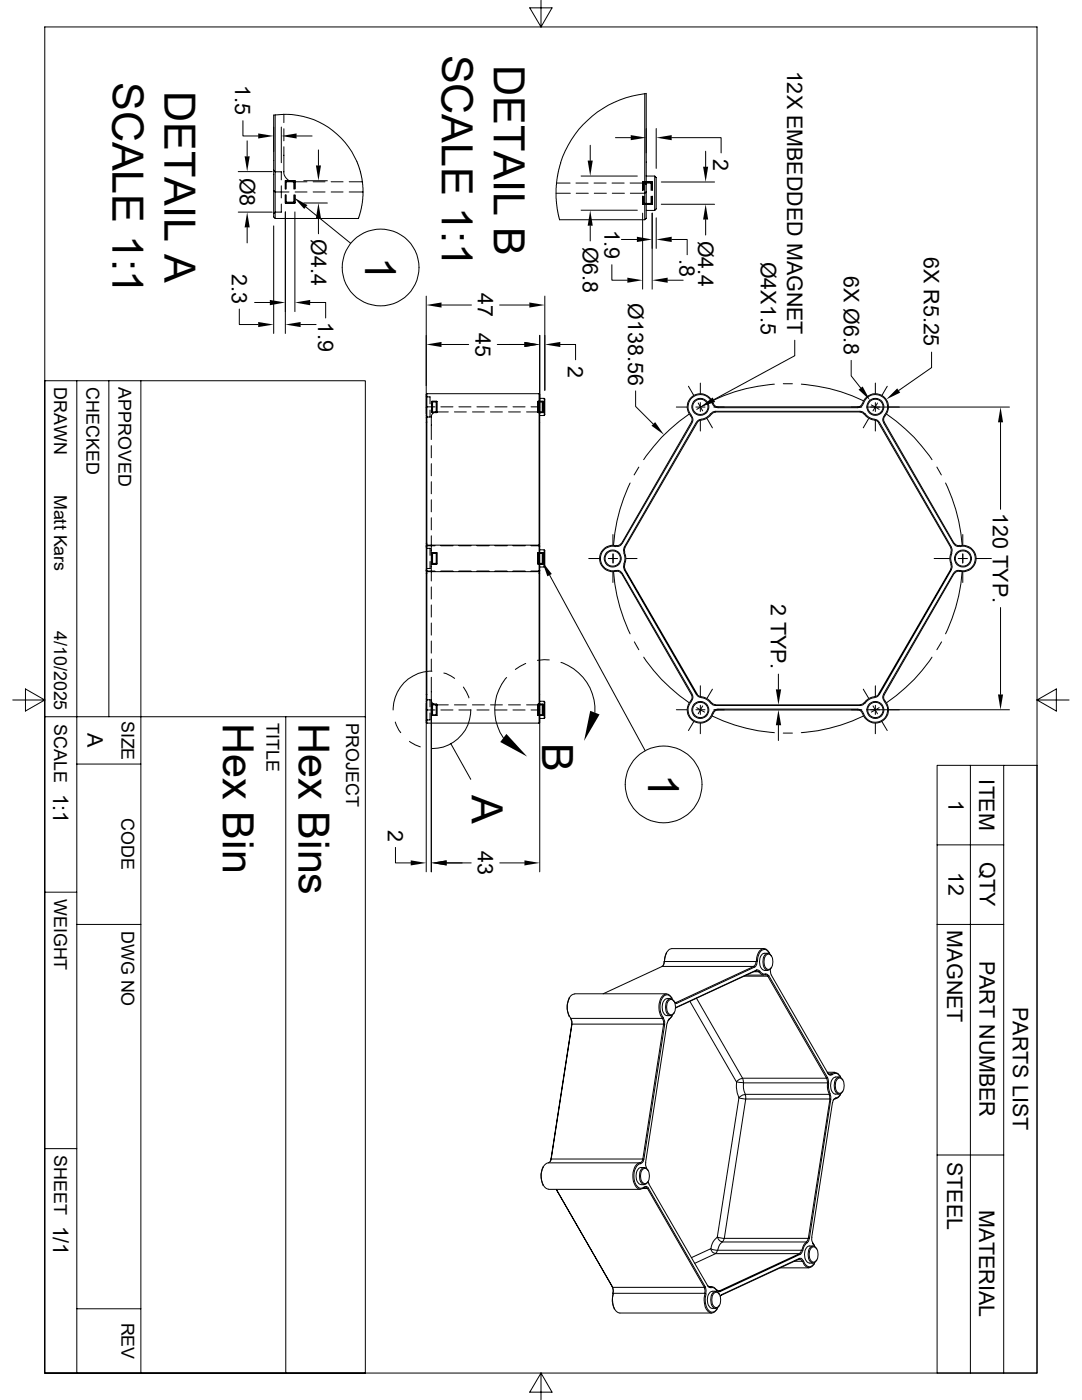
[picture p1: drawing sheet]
<svg xmlns="http://www.w3.org/2000/svg" width="216mm" height="279mm" viewBox="0 0 216 279" stroke-linecap="round" stroke-linejoin="round" font-family="sans-serif">
<g fill="none" stroke="#000" stroke-width=".2">
<path d="M8.9 5.4h198v268.6h-198zM107.9 0v5.4l2.3-3.8h-4.5l2.2 3.8M128.7 18.7v25.2M128.9 18.7a20 20 0 0 0-17.1 13.8M128.9 18.6v16.5M47.5 34.2h6.8M48.5 24.1v3h3M49.3 28.1v3.1M54.6 22.9v19.7a.86 .86 0 0 0 .3 1h16.6l.8-3.1 .1-3-.4-2.9-.7-2a15.5 15.5 0 0 0-16.7-9.6M54.6 34l.3 .3h1.2v1.6M54.6 38l.3 .3h2.8M54.9 22.9v20.7"/>
<path d="M56.1 25.4v7.1M56.1 37.1v2.4M56.6 29.3v4.2a2.24 2.24 0 0 0 2 2.8v1.4M56.6 22.8v1.7M56.6 25.7v2.4M56.9 38.9v1.6h1.9v-1.6M56.9 37.7v-1.6h1.9v1.6M57.1 38.9v1.4h1.5v-1.4M58.9 38.3h2.4M59.2 27.1h3.1M60.6 36.1h4.7M61.3 36.3h-4.2v1.4"/>
<path d="M62.5 36.3h2.4M62.5 38.3h2.4M63.5 29.9v3.1M66.1 36.3h2.4M66.1 38.3h2.4M69.7 36.3h2.6M69.7 38.3h2.7M111 38.6h2.8M111 36.5h2.7M111.9 32.5l-.6 2.3-.3 2.7v3.1l.6 3.3h17.1a.86 .86 0 0 0 .2-1.1v-7.7M114.9 36.5h2.4M115 38.6h2.4"/>
<path d="M116 35.1h11.2M117.8 29v3M118.5 36.5h2.4M118.6 38.6h2.4M122.1 36.5h2.4M122.2 38.6h2.4M122.8 27.5h3.1M125.7 36.5h4.2v1.5M128.2 38v-1.7h1.9v1.7M128.2 39.2v1.6h1.9v-1.6M128.4 39.2v1.4h1.5v-1.4M128.4 36.5v1.5"/>
<path d="M128.7 36.5l.2 .3M128.9 35.1h1.7a.83 .83 0 0 1 .3 1v4.9a.83 .83 0 0 1-.3 1M128.9 38.3l-.2 .3h-2.9M130.6 35.1v6.9M130.9 25.7v7.9M132 36.3h10.6M134 27.5h9.9v3M140.8 30.2v3.1M47.5 42.3h6.8M49.3 45.4v3.1M54.6 45.1v21.4M56.1 40.7v1.6h-1.2l-.3 .3"/>
<path d="M56.9 42.3v24.2M58.8 42.3v19.9M60.6 40.5h4.7M61 41.3l9 7.3M63.5 43.6v3.1M85 59.1v23.4M108.7 59.1v18.8M116 42h11.2M117.8 45v3.1M122.1 52.8v3.1h3.1M124 47.8h3.1M128.2 42.5v15.2"/>
<path d="M128.9 42h1.7M130.1 42.5v15.2M130.9 43.5v6.1M132 40.8h10.6M133.2 55.9h3.1M134 47.8h3.1v3M140.8 43.8v3.1M8.9 76h64v198h-64zM15.3 76v198M21.7 76v67M28.1 76v198M47.8 61.7v3.1h3.7"/>
<path d="M50.8 60.4h3M60 64.8h3.1M61.9 60.4h3.1v3.1M85 79l.2 .2h.6v1.4M85.2 78.6v30.2M88.1 68.7h5.4M88.1 60.9h6M99.7 60.9h5.9M104.6 68.7h-5.4M107.6 78.6h-22.4l-.2 .1v30.3M107.6 78.6v30.2M107.6 78.6l.1 .1v4.2"/>
<path d="M107.7 66.9v15.6M107.7 79.5h.9l.1 .1v3.2l-.1 .1M108.6 79.5v3.4M111.8 68.7h3.1v3.1M126.8 78v3.1l3.5 3.5M137.4 77.1l1 1.8M139.7 76.5v2M154.5 76.7a34.3 34.3 0 0 0-12.3 3.3M156.3 76.6h1.8M158.6 67.9v3.1l-16.1 8.8M159.9 76.7a34.3 34.3 0 0 1 12.4 3.3M169.8 71.9v3.1l1.9 2.4"/>
<path d="M174.7 76.5v2M177 77.1l-1 1.8M185.9 70.3v3.1l-6.6 4.5M85.8 81.8v1.4h-.6l-.2 .2M86.1 88.9v2.5M86.1 92.5v2.5M86.1 96.1v2.5M86.1 99.7v2.5M86.2 80.1v2.2M86.2 80.1h1M86.2 82.3h1M86.8 81.2h-1.6l-.2 .2"/>
<path d="M87.2 80.1v2.2M88 81.2h2.4M89.5 82.2h-3.2v-2h.7v1.3a.55 .55 0 0 1-.4 .8l-.3 .3a3.6 3.6 0 0 0-.2 2.2v2.9M90.7 82.2h2.3M91.6 81.2h2.4M94.3 82.2h2.3M95.2 81.2h2.4M97.9 82.2h2.3M98.8 81.2h2.4M101.5 82.2h2.3M102.4 81.2h2.4M105.1 82.2h3.1v-2h-.8v2"/>
<path d="M106 81.2h1.6l.1 .2M107.4 80.1v2.2M107.4 80.1h.9M107.4 82.3h.9M107.7 82.9v26.1M107.7 82.1l-.1 .1M107.7 82.9h.9M108.3 80.1v2.2M125.7 96.4a34.1 34.1 0 0 0-3.3 12.4M127.5 93.2l-1 1.6M135 81.2h2.1M137.5 82.7a33.1 33.1 0 0 0-9.1 9"/>
<path d="M137.8 83.1l.3 .5-.1 .6M137.9 82.9l.4 .7-.2 .7M138 84.2l-14 24.2-.7 .5-.4-.1M138.1 84.3l-13.9 24.2M138.9 81.2h1.8M138.9 84.3l-14.4 24.9M139.1 84.4l-14.4 24.9M139.3 80.4l.9 1.6M139.7 80.3v1.8M139.7 83.9v2.1M139.9 83.7l-.5 .2-.4 .3M139.9 83.9l-.5 .1-.3 .3"/>
<path d="M140.6 80.8l-1.6 .9M141.1 83.6l1.1 1.8M141.8 82.5l-.8 .8-1.1 .4M141.8 82.6l.4-.4 .6-.1h28.8l.6 .1 .4 .4M141.9 82.6l-.8 .9-1.2 .3M142.1 80.5a2.46 2.46 0 0 0-3.6-1.4 2.46 2.46 0 0 0-.5 3.8M142.2 80.5l.4 .7 .7 .2h27.9l.6-.2 .5-.7M142.3 80.5a2.64 2.64 0 0 0-3.9-1.6 2.64 2.64 0 0 0-.6 4.1M142.3 80.5l.4 .5 .6 .2h27.9l.5-.2 .4-.5M142.5 81.2h2M142.8 82.3l-.5 .1-.3 .3M142.8 82.2h28.8"/>
<path d="M169.9 81.2h2.1M171.6 82.3l.5 .1 .3 .3M172.1 80.5a2.64 2.64 0 0 1 3.9-1.6 2.64 2.64 0 0 1 .6 4.1M172.3 80.5a2.46 2.46 0 0 1 3.6-1.4 2.46 2.46 0 0 1 .5 3.8M172.5 82.6l.9 .9 1.1 .3M172.6 82.5l.8 .8 1.1 .4M172.9 81.2h28.5M173.3 83.6l-1 1.8M173.9 80.8l1.5 .9M174.5 83.9l.5 .1 .3 .3M174.5 83.7l.5 .2 .4 .3M174.7 80.3v1.8"/>
<path d="M174.7 83.9v2.1M175.1 80.4l-.9 1.6M175.3 84.4l14.4 24.9M175.5 84.3l14.4 24.9M176.3 84.3l13.9 24.2M176.5 82.9l-.4 .7 .2 .7M176.6 83.1l-.3 .5 .1 .6 14 24.2M177 82.7a33.1 33.1 0 0 1 9 9M186.9 93.2l.9 1.6M188.7 96.4a34.1 34.1 0 0 1 3.3 12.4M199.6 84.3v17.3M85 109v4.9"/>
<path d="M85 113.9v30.3l.2 .1M85 109.3l.2 .1h.6v1.4M85 113.9l.2 .2M85 113.8l.2 .2h1.6M85.2 108.8v5.3M85.2 114.1v30.2M85.2 108.8l-.2 .2M85.2 108.8h22.4M85.8 112.1v1.4h-.6l-.2 .1M86.1 106.9v9.1M86.1 103.3v2.4M86.1 117.1v2.4"/>
<path d="M86.2 110.3v2.3M86.2 110.3h1M86.2 112.6h1M86.3 110.4h.7v2h-.7zM86.8 108.9h-1.6l-.2 .2M87.2 110.3v2.3M88 108.9h2.4M88 114h2.4M91.6 108.9h2.4M91.6 114h2.4M95.2 108.9h2.4M95.2 114h2.4"/>
<path d="M98.8 108.9h2.4M98.8 114h2.4M102.4 108.9h2.4M102.4 114h2.4M106 108.9h1.6l.1 .2M107.4 110.3v2.3M107.4 110.3h.9M107.4 112.6h.9M107.4 110.4h.8v2h-.8zM107.6 108.8v35.5M107.6 108.8l.1 .2M107.7 113.9v26.1"/>
<path d="M107.7 109v4.9M107.7 109.7h.9l.1 .2v3.1l-.1 .2M107.7 113.9l-.1 .2h-22.4M107.7 113.8l-.1 .2h-1.6M107.7 113.2h.9M108.3 110.3v2.3M108.6 109.7v3.5M109.7 114.8l19 35M119.6 111.5h-2.1M122.3 106.7v2.1M122.3 110.5v1.9M122.3 114.1v2.1"/>
<path d="M122.3 110.6v1.8M122.4 114.1a34.1 34.1 0 0 0 3.3 12.4M122.9 109.1a2.45 2.45 0 0 0-3.1 2.4 2.45 2.45 0 0 0 3.1 2.3M122.9 113.9h.7l.5 .5M122.9 114h.4l.7 .5 14 24.1 .1 .7-.3 .5M122.9 108.9a2.62 2.62 0 0 0-3.3 2.6 2.62 2.62 0 0 0 3.3 2.5M123.2 111.5h-1.8M124.1 108.5l-.5 .5h-.7M124.2 114.4l13.9 24.2M124.5 110.4l.2 1.1-.2 1.1M124.5 112.6l-.1 .5 .2 .5M124.5 113.7l14.4 24.9"/>
<path d="M124.6 110.3l.3 1.2-.3 1.1M124.6 109.2l-.2 .6 .1 .5M124.7 112.6l-.1 .5 .1 .5M124.7 113.6l14.4 24.9M124.7 109.3l-.1 .5 .1 .4M127.1 111.5h-2.1M186.4 111.5h3M189.7 109.3l.1 .5-.1 .4M189.7 112.6l.1 .5-.1 .5M189.7 113.6l-14.4 24.9M189.8 110.3l-.3 1.2 .3 1.1M189.8 109.2l.2 .6-.1 .5"/>
<path d="M189.9 112.6l.1 .5-.2 .5M189.9 113.7l-14.4 24.9M189.9 110.4l-.2 1.1 .2 1.1M190.2 114.4l-13.9 24.2M190.3 108.5l.5 .5h.8M190.4 114.5l-14 24.1M190.4 108.4l.7 .5 .4-.1M191.2 111.5h1.8M191.5 108.9a2.62 2.62 0 0 1 3.3 2.6 2.62 2.62 0 0 1-3.3 2.5M191.5 114h-.4l-.7 .5M191.6 113.9h-.8l-.5 .5M191.6 109.1a2.45 2.45 0 0 1 3 2.4 2.45 2.45 0 0 1-3 2.3"/>
<path d="M192 114.1a34.1 34.1 0 0 1-3.3 12.4M192.1 110.5v1.9v-1.8M192.1 106.7v2.1M192.1 114.1v2.1M194.8 111.5h3M2.5 139.7h6.4l-3.8 2.2v-4.4l3.8 2.2M85 139.5l.2 .2h.6v1.4M86.1 139.8v34.2M86.1 135.2v2.9a2.84 2.84 0 0 0 .3 2.3l.2 .1a.44 .44 0 0 1 .4 .2 .44 .44 0 0 1 0 .5v1.5h-.7v-2h3.2M86.1 120.7v2.4M86.1 124.3v2.4M86.1 127.9v2.4"/>
<path d="M86.1 131.5v2.4M86.2 133.9a7.7 7.7 0 0 0-7.8 7.8M88.6 134.3l.4 .1 1.7 1M92.5 137.1l.6 1 .5 1.2M101.1 135.2a9.9 9.9 0 0 0-.6 12.1M104.9 132.4l-2.1 1.2M107.7 140v4.2l-.1 .1M107.7 140h.9l.1 .1v3.2l-.1 .1M108.6 140v3.4M109.6 131.7l-2.4 .1M111.9 132.2a9.9 9.9 0 0 1 6.8 10M126.6 128.1l.9 1.6"/>
<path d="M128.4 131.1a33.1 33.1 0 0 0 9.1 9.1M137.8 139.9a2.64 2.64 0 0 0 .6 4.1 2.64 2.64 0 0 0 3.9-1.6M138 140a2.46 2.46 0 0 0 .5 3.8 2.46 2.46 0 0 0 3.6-1.4M138.1 138.6l.2 .7-.4 .7M139 138.6l.4 .4 .5 .2M139.1 138.6l.3 .3 .5 .1M139.7 136.9v2.1M139.9 139.2l1.1 .4 .8 .7M139.9 139.1l1.2 .3 .8 .9M142.2 137.5l-1.1 1.8M155.3 134.5v3.1M172.3 137.5l1 1.8"/>
<path d="M174.5 139.2l-1.1 .4-.8 .7M174.5 139.1l-1.1 .3-.9 .9M174.7 136.9v2.1M175.3 138.6l-.3 .3-.5 .1M175.4 138.6l-.4 .4-.5 .2M176.3 138.6l-.2 .7 .4 .7M176.4 138.7l-.1 .6 .3 .5M176.4 140a2.46 2.46 0 0 1-.5 3.8 2.46 2.46 0 0 1-3.6-1.4M176.6 139.9a2.64 2.64 0 0 1-.6 4.1 2.64 2.64 0 0 1-3.9-1.6M186 131.1a33.1 33.1 0 0 1-9 9.1M187.9 128.1l-1 1.6M199.6 121.2v17.4"/>
<path d="M206.9 139.7l3.9-2.2v4.4l-3.9-2.2h6.4M8.9 143h64M15.3 152.5h12.8M57 143v131M78.9 144.1l.7 1.6 .4 .5M81.7 148l1.2 .7 1 .4M85 140.3v33.7M85 141.5l.2 .2h1.6M85.2 144.3h22.4M85.8 142.3v1.4h-.6l-.2 .1M86.2 140.5h1v2.3h-1zM88 141.7h2.4"/>
<path d="M90 148.4l3.9 7.1M90.7 140.7h2.3M91.6 141.7h2.4M93.9 141.6a7.7 7.7 0 0 1-7.7 7.8M94.3 140.7h2.3M95.2 141.7h2.4M97.9 140.7h2.3M98.8 141.7h2.4M101.5 140.7h2.3M102.4 141.7h2.4M105.1 140.7h3.1v2h-.8v-2M107.4 140.5h.9v2.3h-.9z"/>
<path d="M107.6 140.7l.1 .1M107.7 140.3v33.7M107.7 141.5l-.1 .2h-1.6M107.7 143.4h.9M135 141.6h2.1M138.4 144l-1 1.8M138.9 141.6h1.8M139 141.2l1.6 .9M139.7 140.8v1.8M139.7 144.4v2M140.2 140.9l-.9 1.6M141.8 140.3l.4 .4 .6 .1h28.8l.6-.1 .4-.4"/>
<path d="M142 140.2l.3 .3 .5 .1M142.2 142.9a34.3 34.3 0 0 0 12.3 3.3M142.2 142.4l.4-.7 .7-.2h27.9l.6 .2 .5 .7M142.5 141.6h29.5M142.8 140.7h28.8M143.3 141.7l-.6 .2-.4 .5M155.3 144.7v3.1M156.3 146.3h1.8M171.2 141.7l.5 .2 .4 .5M172.3 142.9a34.3 34.3 0 0 1-12.4 3.3M172.4 140.2l-.3 .3-.5 .1M172.9 141.6h28.5"/>
<path d="M174.2 140.9l.9 1.6M174.7 140.8v1.8M174.7 144.4v2M175.4 141.2l-1.5 .9M176 144l1 1.8M187 152.7h19.9v121.3h-19.9zM193.6 152.7v121.3M200.3 152.7v121.3M8.9 178.1h6.4M78.9 169.1v3.1h3.1M89.1 172.2h4.9M99.7 172.2h4.9"/>
<path d="M187 168.6h13.3M15.3 184.5h12.8M113.6 199.3a3.8 3.8 0 0 0 0 3.4M113.6 199.1l-.1 .1M114.7 198.3h18.3M114.7 198.4a1.54 1.54 0 0 0-1.3 1.5 3.6 3.6 0 0 0 .5 3.3M132.5 191.9l-.2 .8M133.1 199.3a1.65 1.65 0 0 0-.9 2.1l.1 .7 .4 .4 .4 .2h.7M133.1 199.3h.7M133.4 199.7a.75 .75 0 0 1 .8-.2 .75 .75 0 0 1 .5 .8 1.82 1.82 0 0 1-.7 2.2 1.17 1.17 0 0 1-1-1.5l.1-.7zM134 199.1a1.16 1.16 0 0 0-1.2-.7 1.16 1.16 0 0 0-1 1 4 4 0 0 0 .4 3.8M134 199.1l.1 .1"/>
<path d="M134.2 199.5a1.11 1.11 0 0 0-1.7-.7 3.5 3.5 0 0 0-.1 4.3M134.5 199.8a.82 .82 0 0 0-1-.4 .82 .82 0 0 0-.6 .8 2 2 0 0 0 .7 2.4 .71 .71 0 0 0 .9-.4M134.5 199.8v.1M137.7 199.9l9.2 16M139 199.2l9.2 16M148.5 194.8h4.7M148.9 194.6h3.5M150.4 193.9h1M150.4 192.9h-18.3l-11.7 5.4M150.4 192.9l-15.5 7.2M150.4 192.9l.2 .1M150.6 193l-15.6 7.2-.1-.1"/>
<path d="M150.8 191.9v.4l-.4 .5M150.9 193.8l.5 .2M151 193.6h.3l.3 .2M151 193.6l-16.2 7.6 .1-.2M151 193.6l-16.1 7.4M151 191.9l-.1 .7-.3 .4M151.1 191.9h-18.6v.4l-.4 .5M151.4 193.9l.6 .6h.7M151.6 193.8l-.2 .1M151.6 193.8l.5 .5 .7 .1M152.4 189.3h-18.3a2.26 2.26 0 0 0-1.5 2.6v-.6l.4-1.2M152.8 194.4l-.1 .2h.3l.2 .3"/>
<path d="M152.8 194.4h.3l.3 .3M152.8 190.7a.75 .75 0 0 1 .9-.2 .75 .75 0 0 1 .4 .7 1.82 1.82 0 0 1-.6 2.3 1.17 1.17 0 0 1-1.1-1.6l.1-.7zM153.2 194.8l11.7 20.4M153.2 190.2a1.41 1.41 0 0 0-1.6 1.7 1.46 1.46 0 0 0 1.6 1.8M153.4 194.7l-.2 .1M153.4 194.7l11.7 20.4M153.5 190.2a1.14 1.14 0 0 0-1.2-.9 1.14 1.14 0 0 0-1 1l-.4 1.6M153.6 190.4a1.1 1.1 0 0 0-1-.9 1.1 1.1 0 0 0-1.1 .8l-.4 1.6M153.7 193.4l.2 1.1M153.9 194.6l11.3 19.6 .4 .4 .4-.1M153.9 190.8a.82 .82 0 0 0-1-.5 .82 .82 0 0 0-.6 .9 2 2 0 0 0 .7 2.4 .71 .71 0 0 0 .9-.5M153.9 190.8h.1"/>
<path d="M154 193.1l-.1 .1M187 184.5h13.3M113.5 202.8l.1 .1M113.9 203.3l.2 .5v.6M113.9 203.4l.2 .5-.1 .5M114.1 204.4h18.3M114.1 204.4h.1M114.1 204.4l-4.1 26.9M132.2 203.3l.2 .5v.6M132.3 203.1l-.1 .1h-18.3M132.3 203.2l.3 .7v.5M132.4 204.4h.2l-4.1 27-.2-.1"/>
<path d="M132.4 204.4l-4.1 26.9M133.1 204.2l-4.3 27.8M133.5 203.5l-.2 .3M134.1 202.8l-.8 .9-.1 .5M134.2 202.5l-.7 .8M134.5 202.1v.1M134.7 200.2h.3M134.8 201.2h.1M134.9 200l-.3 .1h.3M134.9 201l-.1 .1M147 215.9l1.3 .2M147 215.9l-.1 1.1 .2 1.1 .3 1"/>
<path d="M147.4 219.1l1.4 .2M147.4 219.1l.6-.4a.56 .56 0 0 1 .8-.1v.7M147.4 219.1l-4.3 27.8-.2 .2a2.96 2.96 0 0 0-1 2.1M148.2 215.2l-.7 .2-.5 .5M148.2 215.2l.1 .9h16.8M148.2 215.2h16.7M148.4 216.2v1.1l.3 1.1M148.7 218.4h16.8M148.8 219.3l-4.3 27.8M148.8 219.3h16.8M164.9 215.2l.2 .9M165.1 214h1.5"/>
<path d="M165.1 216.1l.2 .1M165.1 216.2v1.1l.4 1.1M165.1 215.1l.2 1M165.1 215.1l-.2 .1M165.2 214.2l.3 .2 .3-.1M165.3 214.3h.6M165.4 216.2v1.1l.3 1-.2 .1M165.4 218.4l.2 .9M165.6 218.3l.2 .5-.1 .6M165.6 219.3l-4.3 27.8M165.6 219.3l.2 .1-4.3 27.8-.2-.1M165.9 214.4a1.08 1.08 0 0 1 1.7 .4"/>
<path d="M165.9 214.3l.1 .2M166 214.5a1.06 1.06 0 0 1 1.8 .6M166.6 219.3l-.3 .3M166.7 215a1.65 1.65 0 0 0-.9 2l.1 .7 .4 .5 .4 .2h.7M166.7 214.9h.7M166.8 219.2l-.6 .4v.4M167 215.4a.75 .75 0 0 1 .9-.2 .75 .75 0 0 1 .5 .7 1.82 1.82 0 0 1-.7 2.3 1.17 1.17 0 0 1-1-1.5l.1-.8zM167.7 214.8v.1M167.8 218.2l-.5 .7-.7 .4 .7-.4 .4-.5M168.1 215.5a.82 .82 0 0 0-1-.5 .82 .82 0 0 0-.6 .9 2 2 0 0 0 .8 2.4 .8 .8 0 0 0 .9-.5M168.1 215.4l.1 .1M8.9 229.2h6.4"/>
<path d="M108.4 232.8a4.4 4.4 0 0 0 0 3.8M109.5 237.4h18.3M109.9 231.4l-.1 .4M110 231.3h18.3M110 231.3l-.3 .6-.3 .1M111 237.4l11.3 19.5zM127.7 232.1h-18.3a2.61 2.61 0 0 0-1.4 3.1 2.04 2.04 0 0 0 1.5 2.1M127.7 232.1l.1 .1a2.25 2.25 0 0 0-1.3 2.7 2.09 2.09 0 0 0 1.3 2.3l.8-.3M127.7 232.1a1.93 1.93 0 0 0-1.4 1.9 3.2 3.2 0 0 0 1.1 3.3h.6l.6-.4M127.9 236.4h.7M128.2 233.4a.75 .75 0 0 1 .8-.2 .75 .75 0 0 1 .5 .8 1.82 1.82 0 0 1-.7 2.2 1.17 1.17 0 0 1-1-1.5l.1-.7zM128.3 237.2h.9"/>
<path d="M128.3 231.3l-.3 .6-.3 .1M128.4 231.4v.4l-.6 .4M128.5 237.1l.4-.2 .3 .3M128.6 233a1.41 1.41 0 0 0-1.7 1.7l.2 1.1 .4 .4 .4 .2M128.6 236.9l.4-.1 .4 .3M128.9 232l-.1 .5 .2 .5M128.9 233.1l.1 .1M129.2 237.2l11.3 19.7M129.2 233.5a.82 .82 0 0 0-.9-.4 .82 .82 0 0 0-.6 .8 2 2 0 0 0 .7 2.4 .71 .71 0 0 0 .8-.4M129.3 233.5v.1M129.3 235.8v.1M129.4 235.9l.1 .4"/>
<path d="M129.4 237.1l11.3 19.7-.2 .1M129.4 237.1l-.2 .1M129.5 236.3l11.7 20.3 .3 .3h.3M166.1 220l-4.1 26.9M187 230.5h13.3M122.2 256.8l.1 .7v.7M122.2 257l.2 .5-.1 .6M122.3 256.9h18.2M122.3 258.2a3.7 3.7 0 0 0 .3 3M122.4 258.1a3.3 3.3 0 0 0 1 3.9h18.6M140.5 257l.2 .5-.1 .6M140.7 258.1a3.6 3.6 0 0 0 .9 3.8 1.14 1.14 0 0 0 1.5-.7"/>
<path d="M140.7 256.8l.2 .7-.1 .7h-18.5M140.9 258.2a3.2 3.2 0 0 0 .9 3.6l.3 .1a1.21 1.21 0 0 0 1.1-1M141.2 256.5l.5 .3M141.4 256.8h.6M141.4 256.8h.3M141.7 256.8l.7 .1 .6 .6M141.7 256.8l.1 .2M141.8 249.2l.4 .7 .5 .2M141.8 249.2l1.1 .3 17.2 .1M141.8 257h.7l.5 .6M141.8 249.2l-3.8 1.8M142.4 258.1a.75 .75 0 0 1 .9-.2 .75 .75 0 0 1 .4 .8 1.82 1.82 0 0 1-.7 2.2 1.17 1.17 0 0 1-1-1.5l.1-.7z"/>
<path d="M142.8 250.2h16.8M142.8 250.2l-4.2 1.9M142.8 257.7a1.46 1.46 0 0 0-1.7 1.7 1.41 1.41 0 0 0 1.7 1.7M143 257.4l.5 .2M143 257.4v.2M143.1 257.5l.3 .3h.3M143.1 249.5l-.1 .4-.3 .2M143.2 246.9l1.3 .2a.58 .58 0 0 1-.4 .7 .58 .58 0 0 1-.7-.4zM143.2 257.6h.3M143.5 258.2a.82 .82 0 0 0-1-.4 .82 .82 0 0 0-.6 .9 2 2 0 0 0 .7 2.4 .71 .71 0 0 0 .9-.5M143.5 258.2l.1 .1M143.5 257.6l.2 .2"/>
<path d="M143.9 258.5l-.2 .2M144 258.4l-.3 .3M144 258.4l15.6-7.3-15.7 7.4zM144.5 247.1h16.8M155.7 253h5.7M158.5 251.7h1.6M159.5 251.3l.3 .1 .3 .4M159.6 251.2h.4l.3 .5h-.2M159.6 250.2l.1 .1M159.6 250.2l-16.1 7.4M159.7 250.3l-16 7.5M159.9 249.5l-.1 .4-.3 .2"/>
<path d="M160.1 249.6l-.4 .7M160.1 251.7a1.24 1.24 0 0 0 1.9 1.1l.5-.6M160.3 251.6l.2 .4a1.04 1.04 0 0 0 .9 .8 1.04 1.04 0 0 0 1-.6l.2-.3M160.9 247.9h-16.8l-.5 .6-.4 1M161 247.9l-.6 .6-.4 1M161.1 248l-.7 .9-.2 .7M161.3 247.1l-.4 .7M161.5 247.2l-.3 .7-.1 .1-.2-.1M161.5 252.1h.7M161.8 249.1a.75 .75 0 0 1 .9-.2 .75 .75 0 0 1 .5 .7 1.82 1.82 0 0 1-.7 2.3 1.17 1.17 0 0 1-1-1.5v-.8zM162 246.9v.7l.5 1M162.1 247.9l.1 .2"/>
<path d="M162.2 248.2l.4 .6M162.2 248.7a1.42 1.42 0 0 0-1.7 1.7l.2 1 .4 .5 .4 .2M162.5 252.1v.2M162.9 249.1l.1 .2M162.9 249.2a.82 .82 0 0 0-1-.5 .82 .82 0 0 0-.6 .9 2 2 0 0 0 .8 2.4 .8 .8 0 0 0 .9-.5M15.3 261.2h12.8M107.9 274l-2.2 3.8h4.5l-2.3-3.8v5.4M122.6 261.2v.1M143.6 260.5l-.1 .1"/>
<circle cx="75.9" cy="53.4" r="7.7"/>
<circle cx="139.7" cy="81.2" r="1.69"/>
<circle cx="139.8" cy="81.2" r="1.53"/>
<circle cx="174.7" cy="81.2" r="1.69"/>
<circle cx="174.7" cy="81.2" r="1.53"/>
<circle cx="122.2" cy="111.5" r="1.69"/>
<circle cx="122.3" cy="111.5" r="1.53"/>
<circle cx="192.1" cy="111.5" r="1.69"/>
<circle cx="192.2" cy="111.5" r="1.53"/>
<circle cx="132.4" cy="156.5" r="7.7"/>
<circle cx="139.7" cy="141.7" r="1.69"/>
<circle cx="139.8" cy="141.7" r="1.53"/>
<circle cx="174.7" cy="141.7" r="1.69"/>
<circle cx="174.7" cy="141.7" r="1.53"/>
</g>
<g fill="#000">
<path d="M48.8 31.2h1l-.5 3zM51.5 26.6l3.1 .5-3.1 .5zM56.1 27.1l3.1-.5v1zM63 33h1.1l-.6 3.1zM117.3 32h1l-.5 3.1zM125.9 27l3 .5-3 .5zM130.9 27.5l3.1-.5v1zM140.3 33.3h1l-.5 3zM49.3 42.3l.5 3.1h-1zM53.8 59.9l3.1 .5-3.1 .5zM58.6 39.4l2.7 1.5-.6 .8zM58.8 60.4l3.1-.5v1z"/>
<path d="M63.5 40.5l.6 3.1h-1.1zM117.8 42l.5 3h-1zM125.2 55.4l3 .5-3 .5zM127.1 47.2l3 .6-3 .5zM130.1 55.9l3.1-.5v1zM130.9 47.8l3.1-.6v1.1zM140.8 40.8l.5 3h-1zM51.5 64.3l3.1 .5-3.1 .5zM56.9 64.8l3.1-.5v1zM85 68.7l3.1-.5v1.1zM85 60.9l3.1-.5v1zM104.6 68.2l3.1 .5-3.1 .6z"/>
<path d="M105.6 60.4l3.1 .5-3.1 .5zM108.7 68.7l3.1-.5v1.1zM171.3 77.8l.8-.7 1.5 2.8zM176.8 79.7l2.2-2.2 .6 .9zM130 85l.7-.8 1.8 2.6zM139.7 81.2l2.5-1.9 .5 .9zM199.6 81.2l.6 3.1h-1.1zM108.2 112.1l1.9 2.5-.9 .4zM154.8 137.6h1.1l-.6 3.1zM199.1 138.6h1.1l-.6 3zM101 146.5l4.2 4.5-5.4-2.9zM117.8 141.9l1.8 .7-3.1 5.3z"/>
<path d="M155.3 141.6l.6 3.1h-1.1zM82 171.7l3 .5-3 .5zM86.1 172.2l3-.5v1zM104.6 171.7l3.1 .5-3.1 .5z"/>
</g>
<g font-size="8.6">
<text x="88.1" y="10.9" transform="rotate(90 88.1 10.9)">SCALE 1:1</text>
<text x="22.5" y="16.3" transform="rotate(90 22.5 16.3)">SCALE 1:1</text>
<text x="98.5" y="13" transform="rotate(90 98.5 13)">DETAIL B</text>
<text x="32.8" y="18.2" transform="rotate(90 32.8 18.2)">DETAIL A</text>
<text x="72.9" y="51.3" transform="rotate(90 72.9 51.3)">1</text>
<text x="44.5" y="144.3" transform="rotate(90 44.5 144.3)">Hex Bin</text>
<text x="59.6" y="144.3" transform="rotate(90 59.6 144.3)">Hex Bins</text>
<text x="108.2" y="148.4" transform="rotate(90 108.2 148.4)">B</text>
<text x="129.3" y="154.5" transform="rotate(90 129.3 154.5)">1</text>
<text x="94.1" y="158.6" transform="rotate(90 94.1 158.6)">A</text>
</g>
<g font-size="4.3">
<text x="46.9" y="17" transform="rotate(90 46.9 17)">1.5</text>
<text x="157.1" y="14.1" transform="rotate(90 157.1 14.1)">12X EMBEDDED MAGNET</text>
<text x="47.8" y="35.4" transform="rotate(90 47.8 35.4)">Ø8</text>
<text x="142.3" y="31.7" transform="rotate(90 142.3 31.7)">2</text>
<text x="62.1" y="47.8" transform="rotate(90 62.1 47.8)">Ø4.4</text>
<text x="120.6" y="45.8" transform="rotate(90 120.6 45.8)">1.9</text>
<text x="116.3" y="49.2" transform="rotate(90 116.3 49.2)">Ø6.8</text>
<text x="135.6" y="51.7" transform="rotate(90 135.6 51.7)">.8</text>
<text x="139.3" y="48" transform="rotate(90 139.3 48)">Ø4.4</text>
<text x="151.8" y="52.2" transform="rotate(90 151.8 52.2)">Ø4X1.5</text>
<text x="184.4" y="51.3" transform="rotate(90 184.4 51.3)">6X R5.25</text>
<text x="46.2" y="54.7" transform="rotate(90 46.2 54.7)">2.3</text>
<text x="95.3" y="58.5" transform="rotate(90 95.3 58.5)">47</text>
<text x="168.4" y="55.1" transform="rotate(90 168.4 55.1)">6X Ø6.8</text>
<text x="63.5" y="64.3" transform="rotate(90 63.5 64.3)">1.9</text>
<text x="125.3" y="60.5" transform="rotate(90 125.3 60.5)">Ø138.56</text>
<text x="94.9" y="66.4" transform="rotate(90 94.9 66.4)">45</text>
<text x="113.3" y="73" transform="rotate(90 113.3 73)">2</text>
<text x="198.1" y="102.4" transform="rotate(90 198.1 102.4)">120 TYP.</text>
<text x="153.8" y="120.5" transform="rotate(90 153.8 120.5)">2 TYP.</text>
<text x="17.5" y="146.3" transform="rotate(90 17.5 146.3)">A</text>
<text x="195.4" y="155.5" transform="rotate(90 195.4 155.5)">ITEM</text>
<text x="10.6" y="158.4" transform="rotate(90 10.6 158.4)">1:1</text>
<text x="189.3" y="159.6" transform="rotate(90 189.3 159.6)">1</text>
<text x="77.4" y="165.7" transform="rotate(90 77.4 165.7)">2</text>
<text x="95.4" y="169.9" transform="rotate(90 95.4 169.9)">43</text>
<text x="195.5" y="172" transform="rotate(90 195.5 172)">QTY</text>
<text x="189.3" y="174" transform="rotate(90 189.3 174)">12</text>
<text x="189" y="185.7" transform="rotate(90 189 185.7)">MAGNET</text>
<text x="195.5" y="191.7" transform="rotate(90 195.5 191.7)">PART NUMBER</text>
<text x="202.1" y="201" transform="rotate(90 202.1 201)">PARTS LIST</text>
<text x="189" y="231.8" transform="rotate(90 189 231.8)">STEEL</text>
<text x="10.6" y="244.6" transform="rotate(90 10.6 244.6)">1/1</text>
<text x="195.4" y="241.5" transform="rotate(90 195.4 241.5)">MATERIAL</text>
</g>
<g font-size="3.6">
<text x="10.8" y="77.3" transform="rotate(90 10.8 77.3)">DRAWN</text>
<text x="17.2" y="77.3" transform="rotate(90 17.2 77.3)">CHECKED</text>
<text x="23.6" y="77.3" transform="rotate(90 23.6 77.3)">APPROVED</text>
<text x="10.8" y="98.7" transform="rotate(90 10.8 98.7)">Matt Kars</text>
<text x="10.8" y="125.9" transform="rotate(90 10.8 125.9)">4/10/2025</text>
<text x="24.3" y="143.8" transform="rotate(90 24.3 143.8)">SIZE</text>
<text x="10.8" y="144.5" transform="rotate(90 10.8 144.5)">SCALE</text>
<text x="53.2" y="144.3" transform="rotate(90 53.2 144.3)">TITLE</text>
<text x="69" y="144.3" transform="rotate(90 69 144.3)">PROJECT</text>
<text x="24.3" y="163.3" transform="rotate(90 24.3 163.3)">CODE</text>
<text x="10.8" y="179.4" transform="rotate(90 10.8 179.4)">WEIGHT</text>
<text x="24.3" y="185.8" transform="rotate(90 24.3 185.8)">DWG NO</text>
<text x="10.8" y="230.5" transform="rotate(90 10.8 230.5)">SHEET</text>
<text x="24.3" y="264" transform="rotate(90 24.3 264)">REV</text>
</g>
</svg>
